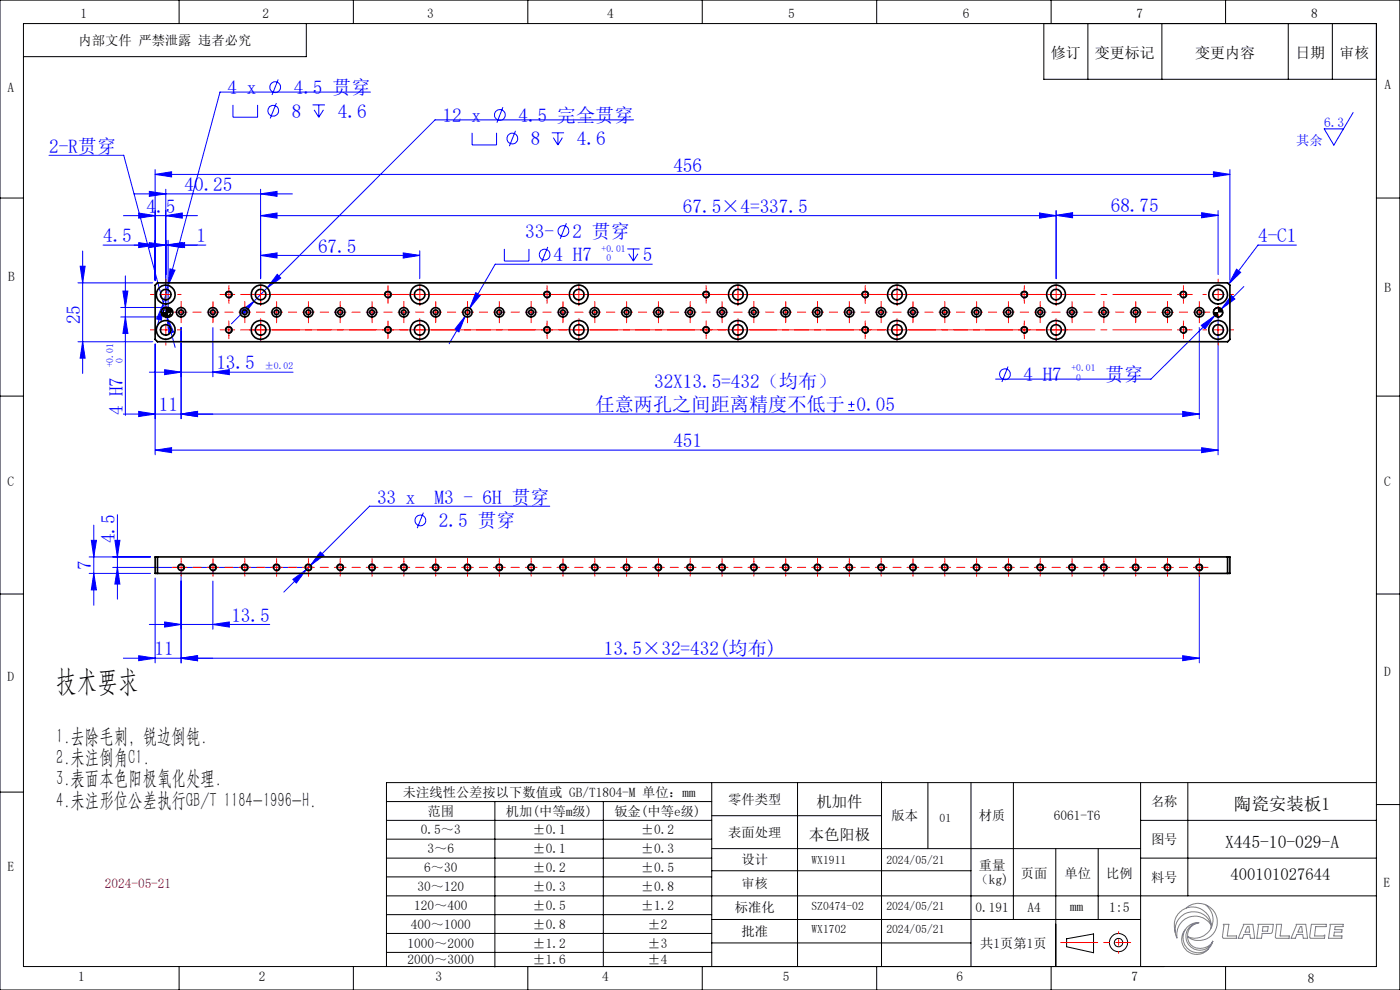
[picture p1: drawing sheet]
<svg xmlns="http://www.w3.org/2000/svg" width="297mm" height="210mm" viewBox="0 0 297 210" stroke-linecap="round" stroke-linejoin="round" font-family="sans-serif">
<g fill="none" stroke="#00f" stroke-width=".21">
<path d="M59 16.9l-1.3 3.2M78.6 19.5h-31.9l-13.8 51.4M10.4 32.9h15.8l9.2 34.3M32.9 37l3.5-.6v1.1zM32.9 36v23.5M32.9 37h228M49.4 22.3v2.6h5.2v-2.6M58.6 21.9l-1.3 3.2M66.3 22.3h2.6M66.6 23.3l1 1.6M67.6 22.3v2.6M68.6 23.3l-1 1.6"/>
<path d="M100.2 28.2v2.6h5.1v-2.6M106.7 22.7l-1.3 3.3M109.4 27.8l-1.3 3.2M117.1 28.2h2.6M117.4 29.2l1 1.6M118.4 28.2v2.6M119.3 29.2l-.9 1.6M134.4 25.4h-42.1l-35.6 35.7M257.4 36.4l3.5 .6-3.5 .5zM260.9 36v23.5M287.1 23.9l-4.1 6.9-2.1-3.5h4.1M16.5 60h15.9"/>
<path d="M17 56.5h1.1l-.6 3.5zM17.5 53.3v25.9M21.9 52h21.8M26.2 45.7h15.7M26.6 58.5v29.6M28.4 41.1h33.6M29.4 45.2l3.5 .5-3.5 .6zM29.4 51.5l3.5 .5-3.5 .5zM31.7 51.5l3.5 .5-3.5 .5zM31.7 40.6l3.5 .5-3.5 .6zM35.2 45.7l3.5-.5v1.1zM35.2 52l3.5-.5v1z"/>
<path d="M35.2 40.1v25.1M35.7 52l3.5-.5v1zM35.7 51v14.2M36.1 57l1 .3-1.4 3.3zM55.3 41.1l3.5-.5v1.1zM55.3 45.7l3.5-.5v1.1zM55.3 40.1v19M55.3 45.7h168.7M55.3 54.2l3.5-.6v1.1zM55.3 54.2h33.7M58.8 58.2l.7 .8-2.8 2.1zM85.5 53.6l3.5 .6-3.5 .5z"/>
<path d="M89 53.2v5.9M107 52.8v2.6h5.2v-2.6M116.2 52.4l-1.3 3.2M120.2 47.4l-1.3 3.3M133.1 52.8h2.6M133.4 53.8l1 1.6M134.4 52.8v2.6M135.3 53.8l-.9 1.6M138.4 56h-33.3l-5.4 9.4M220.5 45.2l3.5 .5-3.5 .6zM224 45.7l3.5-.6v1.1zM224 44.7v14.4"/>
<path d="M224 45.7h34.4M254.9 45.1l3.5 .6-3.5 .5zM258.4 44.7v13.5M262.3 57.1l.9 .7-2.5 2.4zM275 52h-8.1l-6.2 8.2M16.5 72.5h15.9M17.5 72.5l.6 3.5h-1.1zM25.6 65.2h8.5M25.6 67.2h8.5M26.1 61.7h1l-.5 3.5zM26.6 67.2l.5 3.5h-1zM31.7 78.9h30.5"/>
<path d="M32.9 73v23.5M34.6 64.4l-.3 3.5-1.1-.2zM34.9 78.4l3.5 .5-3.5 .6zM35.4 67.2l1.4 3.2-1 .3zM35.4 67.2l1.7 6.5M36 66.7l-.1 .2M38.4 69.5v19.3M45.2 78.9l3.4-.5v1.1zM45.2 69.5v10.4M51 66l2.9-2.1-2.1 2.9zM53.9 63.9l-4.8 4.8M56.7 61.1l-2.8 2.8"/>
<path d="M98.7 67.1l-1.3 3.3-1-.5zM98.7 67.1l-3.4 5.8M100.9 62.1l1 .5-2.2 2.8zM213.9 77.7l-1.4 3.3M254.4 69.5v19.3M254.8 69l2.9-2.1-2.1 2.9zM257.7 66.9l-13.5 13.5h-33M258.4 67.2v29.3M261.2 62.7l.8 .7-2.9 2.1zM263.9 60.8l-4.8 4.7M29.4 87.3l3.5 .5-3.5 .6zM32.9 95.5l3.5-.5v1z"/>
<path d="M32.9 95.5h225.5M38.4 87.8l3.5-.5v1.1zM180 87.1h1.3M180 85.8h1.3M180.6 85.2v1.2M250.9 87.3l3.5 .5-3.5 .6zM254.4 87.8h-228.2M254.9 95l3.5 .5-3.5 .5zM18.9 118.1h13M19.4 114.6h1.1l-.6 3.5zM19.9 111.4v17M24.4 114.6h1l-.5 3.5z"/>
<path d="M24.9 109.2v17.9M67.9 117.1l.8 .7-2.8 2.1zM89.8 108.8l-1.3 3.2M116.6 107.4h-38.2l-18.2 18.2M18.9 121.6h13M19.9 121.6l.6 3.5h-1.1zM23.9 120.4h40.5M24.9 120.4l.5 3.5h-1zM26.2 139.6h228.2M29.4 139.1l3.5 .5-3.5 .6zM31.7 132.5h25.5M32.9 122.6v18"/>
<path d="M34.9 131.9l3.5 .6-3.5 .5zM38.4 121.4v19.2M38.4 139.6l3.5-.5v1.1zM45.2 132.5l3.4-.6v1.1zM45.2 123.3v10.2M62.1 122.9l2.9-2.1-2.1 2.9zM250.9 139.1l3.5 .5-3.5 .6zM254.4 121.4v19.2"/>
<circle cx="58.4" cy="18.5" r="1.15"/>
<circle cx="58" cy="23.5" r="1.14"/>
<circle cx="106" cy="24.4" r="1.14"/>
<circle cx="108.7" cy="29.4" r="1.13"/>
<circle cx="115.6" cy="54" r="1.14"/>
<circle cx="119.5" cy="49" r="1.15"/>
<circle cx="213.2" cy="79.4" r="1.15"/>
<circle cx="89.2" cy="110.4" r="1.14"/>
</g>
<g fill="none" stroke="#000" stroke-width=".21">
<path d="M0 0h297v210h-297zM5 5h287v200h-287zM38 0v5M65 5v7h-60M75 0v5M112 0v5M149 0v5M186 0v5M221.4 5v11.8h70.6M223 0v5M230.8 5v11.8M246.5 5v11.8"/>
<path d="M260 0v5M273.3 5v11.8M282.6 5v11.8M0 42h5M292 42h5M35.2 65.2a1.02 1.02 0 0 0-1.1 1M35.7 65.2l-.2 .1a.91 .91 0 0 0-.8 .9M36.2 66.2l-.1 .4a.96 .96 0 0 1-.9 .6M36.7 66.2l-.1 .4a.96 .96 0 0 1-.9 .6M47.8 62.7a.76 .76 0 0 1 .7-1 .76 .76 0 0 1 .8 .8 .76 .76 0 0 1-1 .7M47.8 70.2a.76 .76 0 0 1 .7-1 .76 .76 0 0 1 .8 .9 .76 .76 0 0 1-1 .6M81.6 62.7a.76 .76 0 0 1 .6-1 .76 .76 0 0 1 .9 .8 .76 .76 0 0 1-1 .7"/>
<path d="M81.6 70.2a.76 .76 0 0 1 .6-1 .76 .76 0 0 1 .9 .9 .76 .76 0 0 1-1 .6M115.3 62.7a.75 .75 0 0 1 .7-1 .75 .75 0 0 1 .8 .9 .75 .75 0 0 1-.9 .6M115.3 70.2a.75 .75 0 0 1 .7-.9 .75 .75 0 0 1 .8 .8 .75 .75 0 0 1-.9 .6M149 62.7a.76 .76 0 0 1 .7-1 .76 .76 0 0 1 .8 .8 .76 .76 0 0 1-.9 .7M149 70.2a.76 .76 0 0 1 .7-1 .76 .76 0 0 1 .8 .9 .76 .76 0 0 1-.9 .6M182.8 62.7a.76 .76 0 0 1 .7-1 .76 .76 0 0 1 .8 .8 .76 .76 0 0 1-1 .7M182.8 70.2a.76 .76 0 0 1 .7-1 .76 .76 0 0 1 .8 .9 .76 .76 0 0 1-1 .6M216.6 62.7a.75 .75 0 0 1 .6-1 .75 .75 0 0 1 .8 .9 .75 .75 0 0 1-.9 .6M216.6 70.2a.75 .75 0 0 1 .6-.9 .75 .75 0 0 1 .8 .8 .75 .75 0 0 1-.9 .6M250.3 62.7a.76 .76 0 0 1 .6-1 .76 .76 0 0 1 .9 .8 .76 .76 0 0 1-.9 .7M250.3 70.2a.76 .76 0 0 1 .6-1 .76 .76 0 0 1 .9 .8 .76 .76 0 0 1-.9 .7M258.4 65.2l-.1 .1a.97 .97 0 0 0-.9 .9"/>
<path d="M259.4 66.2v.3a.96 .96 0 0 1-1 .7M0 84h5M292 84h5M0 126h5M37.7 120.6a.76 .76 0 0 1 .6-1 .76 .76 0 0 1 .9 .8 .76 .76 0 0 1-1 .7M44.4 120.6a.75 .75 0 0 1 .7-1 .75 .75 0 0 1 .8 .8 .75 .75 0 0 1-.9 .7M51.2 120.6a.76 .76 0 0 1 .7-1 .76 .76 0 0 1 .8 .8 .76 .76 0 0 1-1 .7M57.9 120.6a.76 .76 0 0 1 .7-1 .76 .76 0 0 1 .8 .8 .76 .76 0 0 1-.9 .7M64.7 120.6a.75 .75 0 0 1 .7-1 .75 .75 0 0 1 .8 .8 .75 .75 0 0 1-1 .7M71.4 120.6a.76 .76 0 0 1 .7-1 .76 .76 0 0 1 .8 .8 .76 .76 0 0 1-.9 .7M78.2 120.6a.76 .76 0 0 1 .6-1 .76 .76 0 0 1 .9 .8 .76 .76 0 0 1-1 .7M84.9 120.6a.75 .75 0 0 1 .7-1 .75 .75 0 0 1 .8 .8 .75 .75 0 0 1-.9 .7"/>
<path d="M91.7 120.6a.76 .76 0 0 1 .7-1 .76 .76 0 0 1 .8 .8 .76 .76 0 0 1-1 .7M98.4 120.6a.76 .76 0 0 1 .7-1 .76 .76 0 0 1 .8 .8 .76 .76 0 0 1-.9 .7M105.2 120.6a.75 .75 0 0 1 .7-1 .75 .75 0 0 1 .8 .8 .75 .75 0 0 1-1 .7M111.9 120.6a.76 .76 0 0 1 .7-1 .76 .76 0 0 1 .8 .8 .76 .76 0 0 1-.9 .7M118.7 120.6a.76 .76 0 0 1 .6-1 .76 .76 0 0 1 .9 .8 .76 .76 0 0 1-1 .7M125.4 120.6a.75 .75 0 0 1 .7-1 .75 .75 0 0 1 .8 .8 .75 .75 0 0 1-.9 .7M132.2 120.6a.76 .76 0 0 1 .6-1 .76 .76 0 0 1 .9 .8 .76 .76 0 0 1-1 .7M138.9 120.6a.76 .76 0 0 1 .7-1 .76 .76 0 0 1 .8 .8 .76 .76 0 0 1-.9 .7M145.7 120.6a.75 .75 0 0 1 .7-1 .75 .75 0 0 1 .8 .8 .75 .75 0 0 1-1 .7M152.4 120.6a.76 .76 0 0 1 .7-1 .76 .76 0 0 1 .8 .8 .76 .76 0 0 1-.9 .7M159.2 120.6a.76 .76 0 0 1 .6-1 .76 .76 0 0 1 .9 .8 .76 .76 0 0 1-1 .7M165.9 120.6a.75 .75 0 0 1 .7-1 .75 .75 0 0 1 .8 .8 .75 .75 0 0 1-.9 .7"/>
<path d="M172.7 120.6a.76 .76 0 0 1 .6-1 .76 .76 0 0 1 .9 .8 .76 .76 0 0 1-1 .7M179.4 120.6a.76 .76 0 0 1 .7-1 .76 .76 0 0 1 .8 .8 .76 .76 0 0 1-.9 .7M186.2 120.6a.75 .75 0 0 1 .7-1 .75 .75 0 0 1 .8 .8 .75 .75 0 0 1-1 .7M192.9 120.6a.76 .76 0 0 1 .7-1 .76 .76 0 0 1 .8 .8 .76 .76 0 0 1-.9 .7M199.7 120.6a.76 .76 0 0 1 .6-1 .76 .76 0 0 1 .9 .8 .76 .76 0 0 1-1 .7M206.4 120.6a.75 .75 0 0 1 .7-1 .75 .75 0 0 1 .8 .8 .75 .75 0 0 1-.9 .7M213.2 120.6a.76 .76 0 0 1 .6-1 .76 .76 0 0 1 .9 .8 .76 .76 0 0 1-1 .7M219.9 120.6a.76 .76 0 0 1 .7-1 .76 .76 0 0 1 .8 .8 .76 .76 0 0 1-.9 .7M226.7 120.6a.75 .75 0 0 1 .7-1 .75 .75 0 0 1 .8 .8 .75 .75 0 0 1-1 .7M233.4 120.6a.76 .76 0 0 1 .7-1 .76 .76 0 0 1 .8 .8 .76 .76 0 0 1-.9 .7M240.2 120.6a.76 .76 0 0 1 .6-1 .76 .76 0 0 1 .9 .8 .76 .76 0 0 1-1 .7M246.9 120.6a.75 .75 0 0 1 .7-1 .75 .75 0 0 1 .8 .8 .75 .75 0 0 1-.9 .7"/>
<path d="M253.7 120.6a.76 .76 0 0 1 .6-1 .76 .76 0 0 1 .9 .8 .76 .76 0 0 1-1 .7M292 126h5M0 168h5M82 174h69M82 170h69M82 178h69M105 170v35.1M128 170v35M151 173h36M151 166v39M169.2 166v39M187 165.8v39.2"/>
<path d="M196.8 166v14M206 166v39M215 166v29M242 166v39M242 174h50M252 166v24M292 166h-210v39M292 170.7h5M82 190h210M82 182h69M82 186h69M82 194h69"/>
<path d="M82 198h69M151 180h91M151 184.7h55M151 195h91M224 180v25M226.3 199.1l5.7-1v4l-5.7-1.3zM233 180v15M242 182h50M38 205v5M75 205v5M82 202h69M112 205v5"/>
<path d="M149 205v5M151 200h55M186 205v5M223 205v5M260 205v5"/>
<circle cx="237.3" cy="199.9" r="1.92"/>
<circle cx="237.3" cy="199.9" r=".89"/>
</g>
<g fill="none" stroke="#808080" stroke-width=".21">
<path d="M251.5 197.1a3.2 3.2 0 0 0 .3 4.6 3.2 3.2 0 0 0 4.6-.5M254.4 195.7a3.2 3.2 0 0 0-3.4 2.8 3.2 3.2 0 0 0 2.7 3.6 3.2 3.2 0 0 0 3.6-2.5M254.4 195.7a2.77 2.77 0 0 0-2.3 3.9 2.77 2.77 0 0 0 4.4 .9l.4-.2 .4-.7M254.4 195.7a2.94 2.94 0 0 0-2.2 4.7 2.94 2.94 0 0 0 5.1-.8M255.8 191.9a3.9 3.9 0 0 1 1 5.1 3.9 3.9 0 0 1-4.8 1.7 3.9 3.9 0 0 0 5.3-.7 3.9 3.9 0 0 0-.3-5.4 3.9 3.9 0 0 0-5.4 0M256.9 196.3a3.9 3.9 0 0 0-4.8-1.7 3.9 3.9 0 0 0-2.4 4.4l-.3-.9a4.3 4.3 0 0 1 1.4-5 4 4 0 0 1 4.3-.1 4 4 0 0 1 1.8 3.9M256.9 196a3.9 3.9 0 0 0-4.6-2.5 3.9 3.9 0 0 0-3 4.4M259.5 196.1h1.2l-.4 2.4h2v.5h-2.6a.39 .39 0 0 1-.3-.6l.2-2.1zM263.7 196.1h2.1l.4 2.9h-.9l-.2-.8h-1.2l-.3 .8h-.9l1.1-2.7zM264.6 196.6h.4l.1 1.1h-1zM266.8 196.1h3.3l-.2 1.7-.3 .2h-1.8l-.2 1h-1l.4-2.7zM267.9 196.6h1.1l-.1 .9h-1.1z"/>
<path d="M270.7 196.1h1.2l-.3 2.4h1.9v.5h-2.6a.39 .39 0 0 1-.3-.6l.2-2.1zM275 196.1h2l.4 2.9h-.9l-.1-.8h-1.3l-.3 .8h-.9l1.2-2.8zM275.9 196.6h.3l.1 1.1h-1zM278.2 196.1h3.2l-.1 .5h-2.2l-.2 1.9h1.9l.3-.2-.1 .7-3.1-.1zM284.9 196.6v-.5h-2.7l-.4 2.9h2.9v-.5h-1.7l.1-.8h1.6v-.5M284.9 196.6h-1.7l-.1 .6h1.6"/>
</g>
<path d="M225 199.9h14.9" fill="none" stroke="#f00" stroke-width=".21" stroke-dasharray="15.2 1.3 1.3 1.3" stroke-dashoffset="7.4"/>
<path d="M237.3 202.2v-4.6" fill="none" stroke="#f00" stroke-width=".21" stroke-dasharray="15.2 1.3 1.3 1.3" stroke-dashoffset="14.8"/>
<g fill="none" stroke="#f00" stroke-width=".21" stroke-dasharray="15.2 1.3 1.3 1.3">
<path d="M35.2 60v-.8M258.4 60v-.8M32.7 62.5h-.8M32.7 70h-.8M35.2 65v.7M35.2 67.5v-.8M35.2 72.5v.7M37.2 66.2h-1M37.7 62.5h.7M37.7 70h.7M38.4 66.2v-1.2M38.4 66.2h-1.2"/>
<path d="M38.4 66.2v1.3M38.4 66.2h1.3M38.4 65v-1M38.4 67.5v1M40.9 66.2h1.8M45.2 66.2v-1.2M45.2 66.2h-1.3M45.2 66.2v1.3M45.2 66.2h1.2M45.2 65v-1M45.2 67.5v1M47.3 62.5h-.6"/>
<path d="M47.3 70h-.6M47.7 66.2h1.7M48.6 62.5v-1.3M48.6 62.5h-1.3M48.6 62.5v1.2M48.6 62.5h1.2M48.6 61.2v-.6M48.6 63.7v.6M48.6 70v-1.3M48.6 70h-1.3M48.6 70v1.2M48.6 70h1.2"/>
<path d="M48.6 68.7v-.6M48.6 71.2v.6M51.9 66.2v-1.2M51.9 66.2h-1.2M51.9 66.2v1.3M51.9 66.2h1.3M51.9 65v-1M51.9 67.5v1M54.1 62.5h-1.2M54.1 70h-1.2M54.4 66.2h1.8M55.3 61.2v-1.1"/>
<path d="M55.3 63.7v1.1M55.3 70v-1.3M55.3 70h-1.2M55.3 70v1.2M55.3 70h1.3M55.3 68.7v-1.1M55.3 71.2v1.1M58.7 66.2v-1.2M58.7 66.2h-1.3M58.7 66.2v1.3M58.7 66.2h1.2M58.7 65v-1"/>
<path d="M58.7 67.5v1M61.2 66.2h1.7M65.4 66.2v-1.2M65.4 66.2h-1.2M65.4 66.2v1.3M65.4 66.2h1.3M65.4 65v-1M65.4 67.5v1M67.9 66.2h1.8M72.2 66.2v-1.2M72.2 66.2h-1.3M72.2 66.2v1.3"/>
<path d="M72.2 66.2h1.2M72.2 65v-1M72.2 67.5v1M74.7 66.2h1.7M78.9 66.2v-1.2M78.9 66.2h-1.2M78.9 66.2v1.3M78.9 66.2h1.3M78.9 65v-1M78.9 67.5v1M81.4 66.2h1.8M82.3 62.5v-1.3"/>
<path d="M82.3 62.5h-1.2M82.3 62.5v1.2M82.3 62.5h1.3M82.3 61.2v-.6M82.3 63.7v.6M82.3 70v-1.3M82.3 70h-1.2M82.3 70v1.2M82.3 70h1.3M82.3 68.7v-.6M82.3 71.2v.6M85.7 66.2v-1.2"/>
<path d="M85.7 66.2h-1.3M85.7 66.2v1.3M85.7 66.2h1.2M85.7 65v-1M85.7 67.5v1M88.2 66.2h1.7M89.1 62.5v-1.3M89.1 62.5h-1.3M89.1 62.5v1.2M89.1 62.5h1.2M89.1 61.2v-1.1M89.1 63.7v1.1"/>
<path d="M89.1 70v-1.3M89.1 70h-1.3M89.1 70v1.2M89.1 70h1.2M89.1 68.7v-1.1M89.1 71.2v1.1M92.4 66.2v-1.2M92.4 66.2h-1.2M92.4 66.2v1.3M92.4 66.2h1.3M92.4 65v-1M92.4 67.5v1"/>
<path d="M94.9 66.2h1.8M99.2 66.2v-1.2M99.2 66.2h-1.3M99.2 66.2v1.3M99.2 66.2h1.2M99.2 65v-1M99.2 67.5v1M101.7 66.2h1.7M105.9 66.2v-1.2M105.9 66.2h-1.2M105.9 66.2v1.3M105.9 66.2h1.3"/>
<path d="M105.9 65v-1M105.9 67.5v1M108.4 66.2h1.8M112.7 66.2v-1.2M112.7 66.2h-1.3M112.7 66.2v1.3M112.7 66.2h1.2M112.7 65v-1M112.7 67.5v1M115.2 66.2h1.7M116.1 62.5v-1.3M116.1 62.5h-1.3"/>
<path d="M116.1 62.5v1.2M116.1 62.5h1.2M116.1 61.2v-.6M116.1 63.7v.6M116.1 70v-1.3M116.1 70h-1.3M116.1 70v1.2M116.1 70h1.2M116.1 68.7v-.6M116.1 71.2v.6M119.4 66.2v-1.2M119.4 66.2h-1.2"/>
<path d="M119.4 66.2v1.3M119.4 66.2h1.3M119.4 65v-1M119.4 67.5v1M121.9 66.2h1.8M122.8 62.5v-1.3M122.8 62.5h-1.2M122.8 62.5v1.2M122.8 62.5h1.3M122.8 61.2v-1.1M122.8 63.7v1.1M122.8 70v-1.3"/>
<path d="M122.8 70h-1.2M122.8 70v1.2M122.8 70h1.3M122.8 68.7v-1.1M122.8 71.2v1.1M126.2 66.2v-1.2M126.2 66.2h-1.3M126.2 66.2v1.3M126.2 66.2h1.2M126.2 65v-1M126.2 67.5v1M128.7 66.2h1.7"/>
<path d="M132.9 66.2v-1.2M132.9 66.2h-1.2M132.9 66.2v1.3M132.9 66.2h1.3M132.9 65v-1M132.9 67.5v1M135.4 66.2h1.8M139.7 66.2v-1.2M139.7 66.2h-1.3M139.7 66.2v1.3M139.7 66.2h1.2M139.7 65v-1"/>
<path d="M139.7 67.5v1M142.2 66.2h1.7M146.4 66.2v-1.2M146.4 66.2h-1.2M146.4 66.2v1.3M146.4 66.2h1.3M146.4 65v-1M146.4 67.5v1M148.9 66.2h1.8M149.8 62.5v-1.3M149.8 62.5h-1.2M149.8 62.5v1.2"/>
<path d="M149.8 62.5h1.3M149.8 61.2v-.6M149.8 63.7v.6M149.8 70v-1.3M149.8 70h-1.2M149.8 70v1.2M149.8 70h1.3M149.8 68.7v-.6M149.8 71.2v.6M153.2 66.2v-1.2M153.2 66.2h-1.3M153.2 66.2v1.3"/>
<path d="M153.2 66.2h1.2M153.2 65v-1M153.2 67.5v1M155.7 66.2h1.7M156.6 62.5v-1.3M156.6 62.5h-1.3M156.6 62.5v1.2M156.6 62.5h1.2M156.6 61.2v-1.1M156.6 63.7v1.1M156.6 70v-1.3M156.6 70h-1.3"/>
<path d="M156.6 70v1.2M156.6 70h1.2M156.6 68.7v-1.1M156.6 71.2v1.1M159.9 66.2v-1.2M159.9 66.2h-1.2M159.9 66.2v1.3M159.9 66.2h1.3M159.9 65v-1M159.9 67.5v1M162.4 66.2h1.8M166.7 66.2v-1.2"/>
<path d="M166.7 66.2h-1.3M166.7 66.2v1.3M166.7 66.2h1.2M166.7 65v-1M166.7 67.5v1M169.2 66.2h1.7M173.4 66.2v-1.2M173.4 66.2h-1.2M173.4 66.2v1.3M173.4 66.2h1.3M173.4 65v-1M173.4 67.5v1"/>
<path d="M175.9 66.2h1.8M180.2 66.2v-1.2M180.2 66.2h-1.3M180.2 66.2v1.3M180.2 66.2h1.2M180.2 65v-1M180.2 67.5v1M182.7 66.2h1.7M183.6 62.5v-1.3M183.6 62.5h-1.3M183.6 62.5v1.2M183.6 62.5h1.2"/>
<path d="M183.6 61.2v-.6M183.6 63.7v.6M183.6 70v-1.3M183.6 70h-1.3M183.6 70v1.2M183.6 70h1.2M183.6 68.7v-.6M183.6 71.2v.6M186.9 66.2v-1.2M186.9 66.2h-1.2M186.9 66.2v1.3M186.9 66.2h1.3"/>
<path d="M186.9 65v-1M186.9 67.5v1M189.4 66.2h1.8M190.3 62.5v-1.3M190.3 62.5h-1.2M190.3 62.5v1.2M190.3 62.5h1.3M190.3 61.2v-1.1M190.3 63.7v1.1M190.3 68.7v-1.1M190.3 71.2v1.1M193.7 66.2v-1.2"/>
<path d="M193.7 66.2h-1.3M193.7 66.2v1.3M193.7 66.2h1.2M193.7 65v-1M193.7 67.5v1M196.2 66.2h1.7M200.4 66.2v-1.2M200.4 66.2h-1.2M200.4 66.2v1.3M200.4 66.2h1.3M200.4 65v-1M200.4 67.5v1"/>
<path d="M202.9 66.2h1.8M207.2 66.2v-1.2M207.2 66.2h-1.3M207.2 66.2v1.3M207.2 66.2h1.2M207.2 65v-1M207.2 67.5v1M209.7 66.2h1.7M213.9 66.2v-1.2M213.9 66.2h-1.2M213.9 66.2v1.3M213.9 66.2h1.3"/>
<path d="M213.9 65v-1M213.9 67.5v1M216.4 66.2h1.8M217.3 61.2v-.6M217.3 63.7v.6M217.3 68.7v-.6M217.3 71.2v.6M220.7 66.2v-1.2M220.7 66.2h-1.3M220.7 66.2v1.3M220.7 66.2h1.2M220.7 65v-1"/>
<path d="M220.7 67.5v1M223.2 66.2h1.7M224.1 62.5v-1.3M224.1 62.5h-1.3M224.1 62.5v1.2M224.1 62.5h1.2M224.1 61.2v-1.1M224.1 63.7v1.1M224.1 70v-1.3M224.1 70h-1.3M224.1 70v1.2M224.1 70h1.2"/>
<path d="M224.1 68.7v-1.1M224.1 71.2v1.1M225.3 62.5h1.1M225.3 70h1.1M227.4 66.2v-1.2M227.4 66.2h-1.2M227.4 66.2v1.3M227.4 66.2h1.3M227.4 65v-1M227.4 67.5v1M229.9 66.2h1.8M234.2 66.2v-1.2"/>
<path d="M234.2 66.2h-1.3M234.2 66.2v1.3M234.2 66.2h1.2M234.2 65v-1M234.2 67.5v1M236.7 66.2h1.7M240.9 66.2v-1.2M240.9 66.2h-1.2M240.9 66.2v1.3M240.9 66.2h1.3M240.9 65v-1M240.9 67.5v1"/>
<path d="M243.4 66.2h1.8M247.7 65v-1M247.7 67.5v1M250.2 66.2h1.7M251.1 62.5v-1.3M251.1 62.5h-1.3M251.1 62.5v1.2M251.1 62.5h1.2M251.1 61.2v-.6M251.1 63.7v.6M251.1 70v-1.3M251.1 70h-1.3"/>
<path d="M251.1 70v1.2M251.1 70h1.2M251.1 68.7v-.6M251.1 71.2v.6M252.3 62.5h.6M252.3 70h.6M254.4 66.2v-1.2M254.4 66.2h-1.2M254.4 66.2v1.3M254.4 66.2h1.3M254.4 65v-1M254.4 67.5v1"/>
<path d="M255.7 66.2h1M255.9 70h-.7M255.9 62.5h-.7M258.4 67.5v-.8M258.4 72.5v.7M258.4 65v.7M260.9 70h.8M260.9 62.5h.8M38.4 119.1v-.6M45.2 119.1v-.6M51.9 119.1v-.6M58.7 119.1v-.6"/>
<path d="M65.4 119.1v-.6M72.2 119.1v-.6M78.9 119.1v-.6M85.7 119.1v-.6M92.4 119.1v-.6M99.2 119.1v-.6M105.9 119.1v-.6M112.7 119.1v-.6M119.4 119.1v-.6M126.2 119.1v-.6M132.9 119.1v-.6M139.7 119.1v-.6"/>
<path d="M146.4 119.1v-.6M153.2 119.1v-.6M159.9 119.1v-.6M166.7 119.1v-.6M173.4 119.1v-.6M180.2 119.1v-.6M186.9 119.1v-.6M193.7 119.1v-.6M200.4 119.1v-.6M207.2 119.1v-.6M213.9 119.1v-.6M220.7 119.1v-.6"/>
<path d="M227.4 119.1v-.6M234.2 119.1v-.6M240.9 119.1v-.6M247.7 119.1v-.6M254.4 119.1v-.6M37.2 120.4h-.6M38.4 120.4v-1.3M38.4 120.4h-1.2M38.4 120.4v1.2M38.4 120.4h1.3M38.4 121.6v.6M40.9 120.4h1.8"/>
<path d="M45.2 120.4v-1.3M45.2 120.4h-1.3M45.2 120.4v1.2M45.2 120.4h1.2M45.2 121.6v.6M47.7 120.4h1.7M51.9 120.4v-1.3M51.9 120.4h-1.2M51.9 120.4v1.2M51.9 120.4h1.3M51.9 121.6v.6M54.4 120.4h1.8"/>
<path d="M58.7 120.4v-1.3M58.7 120.4h-1.3M58.7 120.4v1.2M58.7 120.4h1.2M58.7 121.6v.6M61.2 120.4h1.7M65.4 120.4v-1.3M65.4 120.4h-1.2M65.4 120.4v1.2M65.4 120.4h1.3M65.4 121.6v.6M67.9 120.4h1.8"/>
<path d="M72.2 120.4v-1.3M72.2 120.4h-1.3M72.2 120.4v1.2M72.2 120.4h1.2M72.2 121.6v.6M74.7 120.4h1.7M78.9 120.4v-1.3M78.9 120.4h-1.2M78.9 120.4v1.2M78.9 120.4h1.3M78.9 121.6v.6M81.4 120.4h1.8"/>
<path d="M85.7 120.4v-1.3M85.7 120.4h-1.3M85.7 120.4v1.2M85.7 120.4h1.2M85.7 121.6v.6M88.2 120.4h1.7M92.4 120.4v-1.3M92.4 120.4h-1.2M92.4 120.4v1.2M92.4 120.4h1.3M92.4 121.6v.6M94.9 120.4h1.8"/>
<path d="M99.2 120.4v-1.3M99.2 120.4h-1.3M99.2 120.4v1.2M99.2 120.4h1.2M99.2 121.6v.6M101.7 120.4h1.7M105.9 120.4v-1.3M105.9 120.4h-1.2M105.9 120.4v1.2M105.9 120.4h1.3M105.9 121.6v.6M108.4 120.4h1.8"/>
<path d="M112.7 120.4v-1.3M112.7 120.4h-1.3M112.7 120.4v1.2M112.7 120.4h1.2M112.7 121.6v.6M115.2 120.4h1.7M119.4 120.4v-1.3M119.4 120.4h-1.2M119.4 120.4v1.2M119.4 120.4h1.3M119.4 121.6v.6M121.9 120.4h1.8"/>
<path d="M126.2 120.4v-1.3M126.2 120.4h-1.3M126.2 120.4v1.2M126.2 120.4h1.2M126.2 121.6v.6M128.7 120.4h1.7M132.9 120.4v-1.3M132.9 120.4h-1.2M132.9 120.4v1.2M132.9 120.4h1.3M132.9 121.6v.6M135.4 120.4h1.8"/>
<path d="M139.7 120.4v-1.3M139.7 120.4h-1.3M139.7 120.4v1.2M139.7 120.4h1.2M139.7 121.6v.6M142.2 120.4h1.7M146.4 120.4v-1.3M146.4 120.4h-1.2M146.4 120.4v1.2M146.4 120.4h1.3M146.4 121.6v.6M148.9 120.4h1.8"/>
<path d="M153.2 120.4v-1.3M153.2 120.4h-1.3M153.2 120.4v1.2M153.2 120.4h1.2M153.2 121.6v.6M155.7 120.4h1.7M159.9 120.4v-1.3M159.9 120.4h-1.2M159.9 120.4v1.2M159.9 120.4h1.3M159.9 121.6v.6M162.4 120.4h1.8"/>
<path d="M166.7 120.4v-1.3M166.7 120.4h-1.3M166.7 120.4v1.2M166.7 120.4h1.2M166.7 121.6v.6M169.2 120.4h1.7M173.4 120.4v-1.3M173.4 120.4h-1.2M173.4 120.4v1.2M173.4 120.4h1.3M173.4 121.6v.6M175.9 120.4h1.8"/>
<path d="M180.2 120.4v-1.3M180.2 120.4h-1.3M180.2 120.4v1.2M180.2 120.4h1.2M180.2 121.6v.6M182.7 120.4h1.7M186.9 120.4v-1.3M186.9 120.4h-1.2M186.9 120.4v1.2M186.9 120.4h1.3M186.9 121.6v.6M189.4 120.4h1.8"/>
<path d="M193.7 120.4v-1.3M193.7 120.4h-1.3M193.7 120.4v1.2M193.7 120.4h1.2M193.7 121.6v.6M196.2 120.4h1.7M200.4 120.4v-1.3M200.4 120.4h-1.2M200.4 120.4v1.2M200.4 120.4h1.3M200.4 121.6v.6M202.9 120.4h1.8"/>
<path d="M207.2 120.4v-1.3M207.2 120.4h-1.3M207.2 120.4v1.2M207.2 120.4h1.2M207.2 121.6v.6M209.7 120.4h1.7M213.9 120.4v-1.3M213.9 120.4h-1.2M213.9 120.4v1.2M213.9 120.4h1.3M213.9 121.6v.6M216.4 120.4h1.8"/>
<path d="M220.7 120.4v-1.3M220.7 120.4h-1.3M220.7 120.4v1.2M220.7 120.4h1.2M220.7 121.6v.6M223.2 120.4h1.7M227.4 120.4v-1.3M227.4 120.4h-1.2M227.4 120.4v1.2M227.4 120.4h1.3M227.4 121.6v.6M229.9 120.4h1.8"/>
<path d="M234.2 120.4v-1.3M234.2 120.4h-1.3M234.2 120.4v1.2M234.2 120.4h1.2M234.2 121.6v.6M236.7 120.4h1.7M240.9 120.4v-1.3M240.9 120.4h-1.2M240.9 120.4v1.2M240.9 120.4h1.3M240.9 121.6v.6M243.4 120.4h1.8"/>
<path d="M247.7 121.6v.6M250.2 120.4h1.7M254.4 120.4v-1.3M254.4 120.4h-1.2M254.4 120.4v1.2M254.4 120.4h1.3M254.4 121.6v.6M255.7 120.4h.6"/>
</g>
<g fill="none" stroke="#f00" stroke-width=".21" stroke-dasharray="15.2 1.3 1.3 1.3" stroke-dashoffset="2.8">
<path d="M51.1 62.5h28.7M51.1 70h28.7M57.8 62.5h28.8M57.8 70h28.8M84.8 62.5h28.8M84.8 70h28.8M91.6 62.5h28.7M91.6 70h28.7M118.6 62.5h28.7M118.6 70h28.7M125.3 62.5h28.8M125.3 70h28.8"/>
<path d="M152.3 62.5h28.8M152.3 70h28.8M159.1 62.5h28.7M159.1 70h28.7M186.1 62.5h28.7M186.1 70h28.7M192.8 62.5h28.8M192.8 70h28.8M219.8 62.5h28.8M219.8 70h28.8"/>
</g>
<g fill="none" stroke="#f00" stroke-width=".21">
<path d="M33.9 62.5h2.5M33.9 70h2.5M35.2 61.2v2.5M35.2 68.7v2.5M54 62.5h2.6M55.3 61.2v2.5M189.1 70h2.4M190.3 68.7v2.5M216 62.5h2.5M216 70h2.5M217.3 61.2v2.5M217.3 68.7v2.5"/>
<path d="M246.4 66.2h2.5M247.6 65v2.5M257.2 62.5h2.5M257.2 70h2.5M258.4 61.2v2.5M258.4 68.7v2.5M247.6 119.1v2.5M246.4 120.4h2.5"/>
</g>
<g fill="#00f">
<path d="M254.9 95l3.5 .5-3.5 .5zM32.9 95.5l3.5-.5v1zM254.9 45.1l3.5 .6-3.5 .5zM224 45.7l3.5-.6v1.1zM85.5 53.6l3.5 .6-3.5 .5zM55.3 54.2l3.5-.6v1.1zM38.4 87.8l3.5-.5v1.1zM29.4 87.3l3.5 .5-3.5 .6zM45.2 78.9l3.4-.5v1.1zM34.9 78.4l3.5 .5-3.5 .6zM38.4 139.6l3.5-.5v1.1zM29.4 139.1l3.5 .5-3.5 .6z"/>
<path d="M32.9 37l3.5-.6v1.1zM257.4 36.4l3.5 .6-3.5 .5zM29.4 45.2l3.5 .5-3.5 .6zM35.2 45.7l3.5-.5v1.1zM98.7 67.1l-2.3 2.8 1 .5zM100.9 62.1l-1.2 3.3 2.2-2.8zM261.2 62.7l-2.1 2.8 2.9-2.1zM254.8 69l.8 .8 2.1-2.9zM29.4 51.5l3.5 .5-3.5 .5zM35.2 52l3.5-.5v1zM35.4 67.2l.4 3.5 1-.3zM262.3 57.1l.9 .7-2.5 2.4zM31.7 40.6l3.5 .5-3.5 .6zM55.3 41.1l3.5-.5v1.1zM55.3 45.7l3.5-.5v1.1zM220.5 45.2l3.5 .5-3.5 .6zM51 66l.8 .8 2.1-2.9zM58.8 58.2l-2.1 2.9 2.8-2.1zM34.6 64.4l-1.4 3.3 1.1 .2zM36.1 57l-.4 3.6 1.4-3.3zM38.4 87.8l3.5-.5v1.1zM250.9 87.3l3.5 .5-3.5 .6zM62.1 122.9l.8 .8 2.1-2.9zM67.9 117.1l-2 2.8 2.8-2.1zM34.9 131.9l3.5 .6-3.5 .5zM45.2 132.5l3.4-.6v1.1zM38.4 139.6l3.5-.5v1.1zM250.9 139.1l3.5 .5-3.5 .6z"/>
<path d="M35.7 52l3.5-.5v1zM31.7 51.5l3.5 .5-3.5 .5z"/>
<path d="M17 56.5h1.1l-.6 3.5zM17.5 72.5l.6 3.5h-1.1zM26.1 61.7h1l-.5 3.5zM26.6 67.2l.5 3.5h-1zM19.4 114.6h1.1l-.6 3.5zM19.9 121.6l.6 3.5h-1.1zM24.4 114.6h1l-.5 3.5zM24.9 120.4l.5 3.5h-1z"/>
</g>
<path d="M257.4 66.2l.1 .4a.96 .96 0 0 0 .9 .6v-1zM258.4 65.2v1h1a1.02 1.02 0 0 0-1-1zM34.7 66.2v.2a.97 .97 0 0 0 1 .8v-1zM35.7 65.2v1h1a1.02 1.02 0 0 0-1-1zM34.1 66.2l.1 .2a.97 .97 0 0 0 1 .8v-1zM35.2 65.2v1h1a1.02 1.02 0 0 0-1-1zM257.4 66.2l.1 .4a.96 .96 0 0 0 .9 .6v-1zM258.4 65.2v1h1a1.02 1.02 0 0 0-1-1zM34.7 66.2v.2a.97 .97 0 0 0 1 .8v-1zM35.7 65.2v1h1a1.02 1.02 0 0 0-1-1zM34.1 66.2l.1 .2a.97 .97 0 0 0 1 .8v-1zM35.2 65.2v1h1a1.02 1.02 0 0 0-1-1z" fill="#000"/>
<g fill="none" stroke="#000" stroke-width=".35">
<path d="M33.4 60h227l.5 .5v11.5l-.5 .5h-227l-.5-.5v-11.5zM34.5 65.5a1.19 1.19 0 0 1 1.6-.2 1.19 1.19 0 0 1 .3 1.6 1.39 1.39 0 0 1-2.3-.7zM32.9 118.1h228v3.5h-228zM33.4 118.1v3.5M260.4 118.1v3.5"/>
<circle cx="35.1" cy="70" r="1.13"/>
<circle cx="35.2" cy="62.5" r="1.12"/>
<circle cx="35.2" cy="62.5" r="2"/>
<circle cx="35.2" cy="70" r="2"/>
<circle cx="38.4" cy="66.2" r=".5"/>
<circle cx="38.4" cy="66.2" r=".99"/>
<circle cx="45.2" cy="66.2" r=".5"/>
<circle cx="45.2" cy="66.2" r=".99"/>
<circle cx="48.5" cy="70" r=".63"/>
<circle cx="48.5" cy="62.5" r=".62"/>
<circle cx="51.9" cy="66.2" r=".51"/>
<circle cx="51.9" cy="66.2" r="1"/>
<circle cx="55.3" cy="70" r="2"/>
<circle cx="55.3" cy="62.5" r="2"/>
<circle cx="55.3" cy="70" r="1.13"/>
<circle cx="55.3" cy="62.5" r="1.12"/>
<circle cx="58.7" cy="66.2" r=".5"/>
<circle cx="58.7" cy="66.2" r=".99"/>
<circle cx="65.4" cy="66.2" r=".5"/>
<circle cx="65.4" cy="66.2" r=".99"/>
<circle cx="72.2" cy="66.2" r=".51"/>
<circle cx="72.2" cy="66.2" r=".99"/>
<circle cx="78.9" cy="66.2" r=".5"/>
<circle cx="78.9" cy="66.2" r=".99"/>
<circle cx="82.3" cy="70" r=".63"/>
<circle cx="82.3" cy="62.5" r=".62"/>
<circle cx="85.6" cy="66.2" r=".5"/>
<circle cx="85.7" cy="66.2" r=".99"/>
<circle cx="89" cy="70" r="1.13"/>
<circle cx="89" cy="62.5" r="1.12"/>
<circle cx="89" cy="70" r="2"/>
<circle cx="89" cy="62.5" r="2"/>
<circle cx="92.4" cy="66.2" r=".51"/>
<circle cx="92.4" cy="66.2" r=".99"/>
<circle cx="99.2" cy="66.2" r=".5"/>
<circle cx="99.2" cy="66.2" r=".99"/>
<circle cx="105.9" cy="66.2" r=".5"/>
<circle cx="105.9" cy="66.2" r=".99"/>
<circle cx="112.7" cy="66.2" r=".51"/>
<circle cx="112.7" cy="66.2" r=".99"/>
<circle cx="116" cy="70" r=".63"/>
<circle cx="116" cy="62.5" r=".62"/>
<circle cx="119.4" cy="66.2" r=".5"/>
<circle cx="119.4" cy="66.2" r=".99"/>
<circle cx="122.8" cy="70" r="1.13"/>
<circle cx="122.8" cy="62.5" r="2.01"/>
<circle cx="122.8" cy="70" r="2.01"/>
<circle cx="122.8" cy="62.5" r="1.12"/>
<circle cx="126.1" cy="66.2" r=".5"/>
<circle cx="126.2" cy="66.2" r=".99"/>
<circle cx="132.9" cy="66.2" r=".5"/>
<circle cx="132.9" cy="66.2" r=".99"/>
<circle cx="139.7" cy="66.2" r=".5"/>
<circle cx="139.7" cy="66.2" r=".99"/>
<circle cx="146.4" cy="66.2" r=".5"/>
<circle cx="146.4" cy="66.2" r=".99"/>
<circle cx="149.8" cy="70" r=".63"/>
<circle cx="149.8" cy="62.5" r=".62"/>
<circle cx="153.2" cy="66.2" r=".5"/>
<circle cx="153.2" cy="66.2" r=".99"/>
<circle cx="156.5" cy="62.5" r="2"/>
<circle cx="156.5" cy="70" r="2"/>
<circle cx="156.5" cy="70" r="1.13"/>
<circle cx="156.6" cy="62.5" r="1.12"/>
<circle cx="159.9" cy="66.2" r=".5"/>
<circle cx="159.9" cy="66.2" r=".99"/>
<circle cx="166.6" cy="66.2" r=".5"/>
<circle cx="166.7" cy="66.2" r=".99"/>
<circle cx="173.4" cy="66.2" r=".5"/>
<circle cx="173.4" cy="66.2" r=".99"/>
<circle cx="180.2" cy="66.2" r=".5"/>
<circle cx="180.2" cy="66.2" r=".99"/>
<circle cx="183.5" cy="70" r=".63"/>
<circle cx="183.5" cy="62.5" r=".62"/>
<circle cx="186.9" cy="66.2" r=".5"/>
<circle cx="186.9" cy="66.2" r=".99"/>
<circle cx="190.3" cy="70" r="1.13"/>
<circle cx="190.3" cy="62.5" r="1.12"/>
<circle cx="190.3" cy="62.5" r="2"/>
<circle cx="190.3" cy="70" r="2"/>
<circle cx="193.7" cy="66.2" r=".5"/>
<circle cx="193.7" cy="66.2" r=".99"/>
<circle cx="200.4" cy="66.2" r=".5"/>
<circle cx="200.4" cy="66.2" r=".99"/>
<circle cx="207.1" cy="66.2" r=".5"/>
<circle cx="207.2" cy="66.2" r="1"/>
<circle cx="213.9" cy="66.2" r=".5"/>
<circle cx="213.9" cy="66.2" r=".99"/>
<circle cx="217.3" cy="70" r=".63"/>
<circle cx="217.3" cy="62.5" r=".62"/>
<circle cx="220.7" cy="66.2" r=".5"/>
<circle cx="220.7" cy="66.2" r=".99"/>
<circle cx="224" cy="70" r="1.13"/>
<circle cx="224" cy="62.5" r="1.12"/>
<circle cx="224" cy="62.5" r="2"/>
<circle cx="224" cy="70" r="2"/>
<circle cx="227.4" cy="66.2" r=".5"/>
<circle cx="227.4" cy="66.2" r="1"/>
<circle cx="234.2" cy="66.2" r=".5"/>
<circle cx="234.2" cy="66.2" r=".99"/>
<circle cx="240.9" cy="66.2" r=".5"/>
<circle cx="240.9" cy="66.2" r=".99"/>
<circle cx="247.6" cy="66.2" r=".5"/>
<circle cx="247.7" cy="66.2" r="1"/>
<circle cx="251" cy="70" r=".63"/>
<circle cx="251" cy="62.5" r=".62"/>
<circle cx="254.4" cy="66.2" r=".5"/>
<circle cx="254.4" cy="66.2" r=".99"/>
<circle cx="258.4" cy="66.2" r=".99"/>
<circle cx="258.4" cy="62.5" r="2"/>
<circle cx="258.4" cy="70" r="2"/>
<circle cx="258.4" cy="70" r="1.13"/>
<circle cx="258.4" cy="62.5" r="1.12"/>
<circle cx="38.4" cy="120.4" r=".62"/>
<circle cx="45.2" cy="120.4" r=".62"/>
<circle cx="51.9" cy="120.4" r=".62"/>
<circle cx="58.7" cy="120.4" r=".62"/>
<circle cx="65.4" cy="120.4" r=".62"/>
<circle cx="72.2" cy="120.4" r=".62"/>
<circle cx="78.9" cy="120.4" r=".62"/>
<circle cx="85.7" cy="120.4" r=".62"/>
<circle cx="92.4" cy="120.4" r=".62"/>
<circle cx="99.2" cy="120.4" r=".62"/>
<circle cx="105.9" cy="120.4" r=".62"/>
<circle cx="112.7" cy="120.4" r=".62"/>
<circle cx="119.4" cy="120.4" r=".62"/>
<circle cx="126.2" cy="120.4" r=".62"/>
<circle cx="132.9" cy="120.4" r=".62"/>
<circle cx="139.6" cy="120.4" r=".62"/>
<circle cx="146.4" cy="120.4" r=".62"/>
<circle cx="153.2" cy="120.4" r=".62"/>
<circle cx="159.9" cy="120.4" r=".62"/>
<circle cx="166.7" cy="120.4" r=".62"/>
<circle cx="173.4" cy="120.4" r=".62"/>
<circle cx="180.1" cy="120.4" r=".62"/>
<circle cx="186.9" cy="120.4" r=".62"/>
<circle cx="193.7" cy="120.4" r=".62"/>
<circle cx="200.4" cy="120.4" r=".62"/>
<circle cx="207.2" cy="120.4" r=".62"/>
<circle cx="213.9" cy="120.4" r=".62"/>
<circle cx="220.6" cy="120.4" r=".62"/>
<circle cx="227.4" cy="120.4" r=".62"/>
<circle cx="234.2" cy="120.4" r=".62"/>
<circle cx="240.9" cy="120.4" r=".62"/>
<circle cx="247.7" cy="120.4" r=".62"/>
<circle cx="254.4" cy="120.4" r=".62"/>
</g>
<text font-size="6.3" x="11.9" y="146.5">技术要求</text>
<g font-size="4.4">
<text x="11.9" y="157.6">1.去除毛刺，锐边倒钝.</text>
<text x="11.9" y="162.1">2.未注倒角C1.</text>
<text x="11.9" y="166.6">3.表面本色阳极氧化处理.</text>
<text x="11.9" y="171.1">4.未注形位公差执行GB/T 1184-1996-H.</text>
</g>
<g font-size="4.1" fill="#00f">
<text x="48.3" y="19.9">4 x</text>
<text x="62.3" y="19.9">4.5 贯穿</text>
<text x="61.9" y="24.9">8</text>
<text x="71.7" y="24.9">4.6</text>
<text x="93.9" y="25.8">12 x</text>
<text x="110" y="25.8">4.5 完全贯穿</text>
<text x="10.4" y="32.4">2-R贯穿</text>
<text x="112.6" y="30.8">8</text>
<text x="122.4" y="30.8">4.6</text>
<text x="39.1" y="40.5">40.25</text>
<text x="142.9" y="36.4">456</text>
<text x="31.1" y="45.1">4.5</text>
<text x="144.9" y="45.1">67.5×4=337.5</text>
<text x="235.6" y="45.1">68.75</text>
<text x="21.9" y="51.4">4.5</text>
<text x="41.7" y="51.4">1</text>
<text x="67.5" y="53.6">67.5</text>
<text x="111.4" y="50.5">33-</text>
<text x="121.4" y="50.5">2 贯穿</text>
<text x="266.9" y="51.4">4-C1</text>
<text x="117.4" y="55.5">4 H7</text>
<text x="136.4" y="55.5">5</text>
<text x="17" y="68.8" transform="rotate(-90 17 68.8)">25</text>
<text x="45.9" y="78.4">13.5</text>
<text x="138.8" y="82.2">32X13.5=432（均布）</text>
<text x="217.1" y="80.8">4 H7</text>
<text x="234.4" y="80.8">贯穿</text>
<text x="26.1" y="88.1" transform="rotate(-90 26.1 88.1)">4 H7</text>
<text x="33.7" y="87.2">11</text>
<text x="126.3" y="87.2">任意两孔之间距离精度不低于 0.05</text>
<text x="142.9" y="94.9">451</text>
<text x="80" y="106.8">33 x</text>
<text x="92.2" y="106.8">M3 - 6H 贯穿</text>
<text x="93.1" y="111.8">2.5 贯穿</text>
<text x="24.4" y="115.3" transform="rotate(-90 24.4 115.3)">4.5</text>
<text x="19.4" y="120.9" transform="rotate(-90 19.4 120.9)">7</text>
<text x="49.1" y="131.9">13.5</text>
<text x="32.8" y="139">11</text>
<text x="128.1" y="139">13.5×32=432(均布)</text>
</g>
<g font-size="3.7">
<text x="261.8" y="171.9">陶瓷安装板1</text>
<text x="259.9" y="179.8">X445-10-029-A</text>
</g>
<text font-size="3.5" x="261.1" y="186.6">400101027644</text>
<g font-size="3.3">
<text x="173.2" y="171.2">机加件</text>
<text x="171.6" y="178.2">本色阳极</text>
</g>
<g font-size="3.2">
<text x="222.9" y="12.2">修订</text>
<text x="232.3" y="12.2">变更标记</text>
<text x="253.5" y="12.2">变更内容</text>
<text x="274.8" y="12.2">日期</text>
<text x="284.2" y="12.2">审核</text>
</g>
<text font-size="2.9" x="235.3" y="193.4">1:5</text>
<g font-size="2.8">
<text x="17.1" y="3.7">1</text>
<text x="55.7" y="3.7">2</text>
<text x="90.6" y="3.7">3</text>
<text x="128.8" y="3.7">4</text>
<text x="167.2" y="3.7">5</text>
<text x="204.2" y="3.7">6</text>
<text x="241.1" y="3.7">7</text>
<text x="278.2" y="3.7">8</text>
<text x="16.7" y="9.5">内部文件 严禁泄露 违者必究</text>
<text x="1.6" y="19.5">A</text>
<text x="293.7" y="18.9">A</text>
<text x="1.7" y="59.6">B</text>
<text x="293.7" y="61.8">B</text>
<text x="1.6" y="103">C</text>
<text x="293.6" y="103.1">C</text>
<text x="293.6" y="143.3">D</text>
<text x="1.6" y="144.5">D</text>
<text x="85.5" y="169.1">未注线性公差按以下数值或 GB/T1804-M 单位：mm</text>
<text x="90.7" y="173">范围</text>
<text x="107.3" y="173">机加(中等m级)</text>
<text x="130.3" y="173">钣金(中等e级)</text>
<text x="154.5" y="170.5">零件类型</text>
<text x="189.1" y="174">版本</text>
<text x="207.7" y="174">材质</text>
<text x="223.6" y="174">6061-T6</text>
<text x="244.2" y="171">名称</text>
<text x="89.3" y="177">0.5～3</text>
<text x="113" y="177">±0.1</text>
<text x="136" y="177">±0.2</text>
<text x="154.5" y="177.5">表面处理</text>
<text x="244.2" y="179">图号</text>
<text x="1.6" y="184.8">E</text>
<text x="90" y="185">6～30</text>
<text x="90.7" y="181">3～6</text>
<text x="113" y="181">±0.1</text>
<text x="113" y="185">±0.2</text>
<text x="136" y="181">±0.3</text>
<text x="136" y="185">±0.5</text>
<text x="157.3" y="183.3">设计</text>
<text x="207.7" y="184.6">重量</text>
<text x="88.6" y="189">30～120</text>
<text x="113" y="189">±0.3</text>
<text x="136" y="189">±0.8</text>
<text x="157.3" y="188.4">审核</text>
<text x="207" y="187.4">（kg)</text>
<text x="216.5" y="186.3">页面</text>
<text x="225.8" y="186.3">单位</text>
<text x="234.7" y="186.2">比例</text>
<text x="244.2" y="187">料号</text>
<text x="293.5" y="188.2">E</text>
<text x="87.1" y="197">400～1000</text>
<text x="87.9" y="193">120～400</text>
<text x="113" y="193">±0.5</text>
<text x="113" y="197">±0.8</text>
<text x="136" y="193">±1.2</text>
<text x="137.4" y="197">±2</text>
<text x="155.9" y="193.5">标准化</text>
<text x="207" y="193.5">0.191</text>
<text x="218" y="193.5">A4</text>
<text x="227" y="193.2">mm</text>
<text x="86.4" y="201">1000～2000</text>
<text x="113" y="201">±1.2</text>
<text x="137.4" y="201">±3</text>
<text x="157.3" y="198.5">批准</text>
<text x="207.9" y="201">共1页第1页</text>
<text x="16.6" y="208.2">1</text>
<text x="54.9" y="208.2">2</text>
<text x="86.4" y="204.5">2000～3000</text>
<text x="92.4" y="208.2">3</text>
<text x="113" y="204.5">±1.6</text>
<text x="127.8" y="208.2">4</text>
<text x="137.4" y="204.5">±4</text>
<text x="166" y="208.2">5</text>
<text x="202.9" y="208.2">6</text>
<text x="240" y="208.2">7</text>
<text x="277.4" y="208.4">8</text>
</g>
<g font-size="2.8" fill="#00f">
<text x="280.9" y="26.9">6.3</text>
<text x="275" y="30.8">其余</text>
</g>
<text font-size="2.8" fill="#8b0000" x="22.2" y="188.4">2024-05-21</text>
<g font-size="2.5">
<text x="199.3" y="174.4">01</text>
<text x="172.2" y="183.2">WX1911</text>
<text x="188" y="183.2">2024/05/21</text>
<text x="172.2" y="193.1">SZ0474-02</text>
<text x="188" y="193.1">2024/05/21</text>
<text x="172.2" y="198">WX1702</text>
<text x="188" y="198">2024/05/21</text>
</g>
<g font-size="2" fill="#00f">
<text x="127.6" y="53.4">+0.01</text>
<text x="128.6" y="55.5">0</text>
<text x="24" y="77.9" transform="rotate(-90 24 77.9)">+0.01</text>
<text x="26.1" y="76.9" transform="rotate(-90 26.1 76.9)">0</text>
<text x="56.1" y="78.4">±0.02</text>
<text x="227.3" y="78.8">+0.01</text>
<text x="228.3" y="80.8">0</text>
</g>
</svg>
